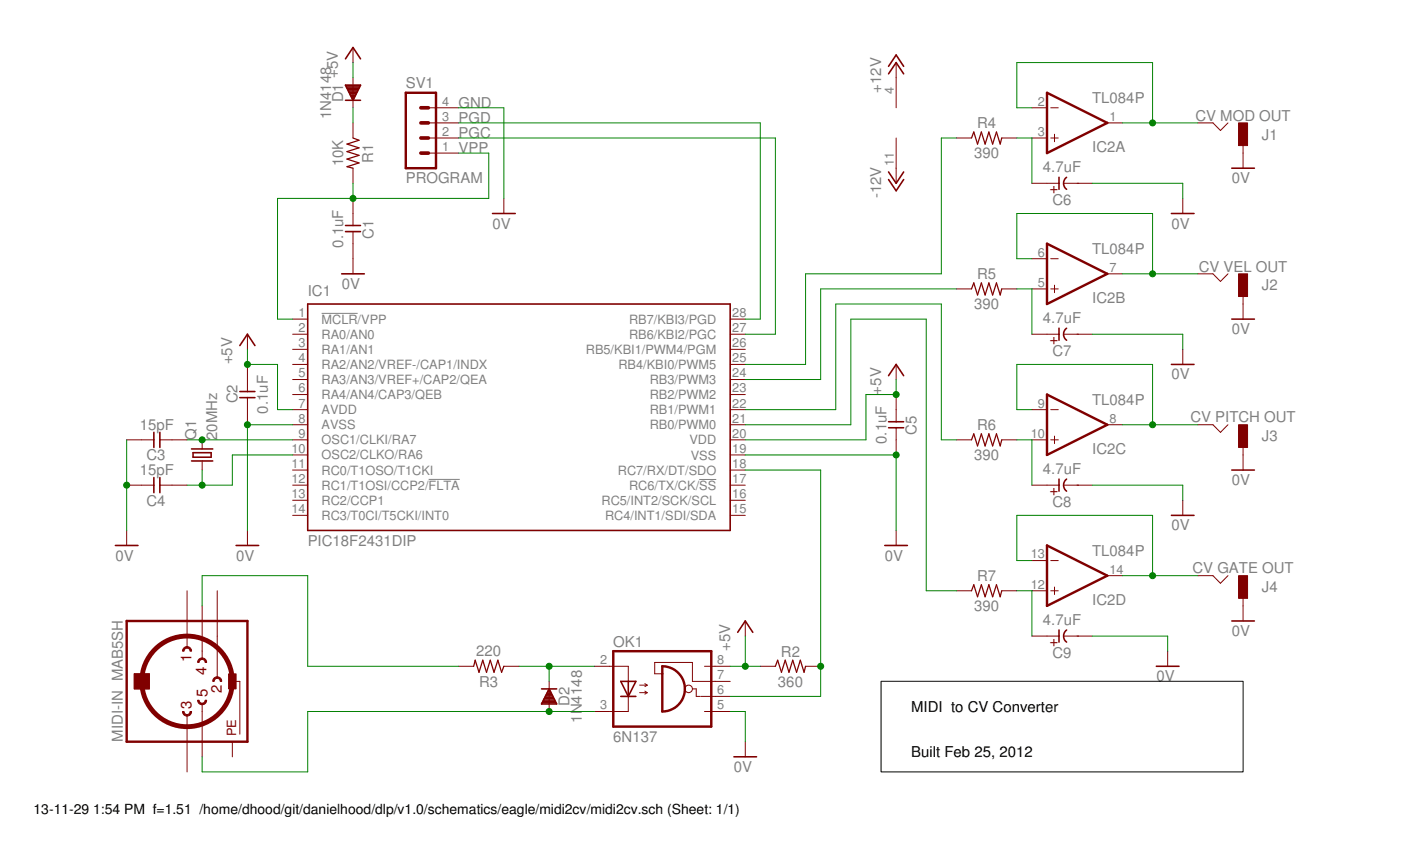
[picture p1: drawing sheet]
<svg xmlns="http://www.w3.org/2000/svg" width="356mm" height="216mm" viewBox="0 0 356 216" stroke-linecap="round" stroke-linejoin="round" font-family="sans-serif">
<path d="M81.6 79.5h9.2M108.8 121.6h7.9M177.5 121.6h4.3" fill="none" stroke="#808080" stroke-width=".25"/>
<g fill="none" stroke="#800000" stroke-width=".4">
<path d="M87.7 14.9l1.9-2.9 1.9 2.9M225.5 18.7l2-2.8 1.9 2.8M225.5 16.8l2-2.9 1.9 2.9M87.7 25.4h3.8M87.7 21.6h3.8l-1.9 3.8zM87.7 21.7h3.8M87.9 22.1h3.4M88.1 22.4h3M88.2 22.8h2.8M88.4 23.1h2.4M88.6 23.5h2M88.8 23.8h1.6"/>
<path d="M88.9 24.2h1.3M89.1 24.5h1M89.3 24.8h.6M89.5 25.2h.2M87.7 57.2h3.8M87.7 58.8h3.8M125 54.2h5.8M225.5 43.6l2 2.9 1.9-2.9M225.5 45.6l2 2.8 1.9-2.8M268.8 45v3M270.7 45a1.9 1.9 0 0 0 0 3M297.3 54.2h5.8"/>
<path d="M312.7 42.7h5.7M78.1 77.1h107.2v57.5h-107.2zM86.7 69.5h5.8M60.9 99.3h3.8M60.9 87.7l1.9-2.9 1.9 2.9M225.5 95.3l2-2.8 1.9 2.8M268.8 83.3v3M270.7 83.3a1.9 1.9 0 0 0 0 3M297.3 92.5h5.8M312.7 81h5.7M39.1 109.7v3.8M40.6 109.7v3.8"/>
<path d="M48.6 113.9h5.4M48.6 116.9h5.4M49 114.9h4.6v1.1h-4.6zM60.9 100.9h3.8M225.5 107h3.9M225.5 108.5h3.9M312.7 119.3h5.7M29.3 138.4h5.7M39.1 121.2v3.8M40.6 121.2v3.8M59.9 138.4h5.8M224.6 138.4h5.7"/>
<path d="M268.8 121.5v3.1M270.7 121.5a1.93 1.93 0 0 0 0 3.1M297.3 130.7h5.8M268.8 159.8v3.1M270.7 159.8a1.93 1.93 0 0 0 0 3.1M312.7 157.5h5.7M137.5 174.8h3.8M137.6 178.3h3.5M137.8 177.9h3.2M138 177.6h2.8M138.1 177.2h2.5M138.3 176.9h2.1"/>
<path d="M138.5 176.6h1.8M138.7 176.2h1.4M138.8 175.9h1.1M139 175.5h.7M139.2 175.2h.4M139.4 174.8h.1M139.4 174.8l1.9 3.8h-3.8zM157.6 172.9h3.8l-1.9 3.8zM157.6 176.7h3.8M159.5 172.9v3.8M187.2 160.4l2-2.9 1.9 2.9M293.5 169h5.8"/>
<path d="M186.3 192h5.7"/>
</g>
<g fill="none" stroke="#800000" stroke-width=".25">
<path d="M89.6 12v3.9M89.6 19.7v7.6M227.5 15.9v11.4M89.6 31.2v3.8M108.7 38.8h7.7M108.7 35h7.7M108.7 31.2h7.7M108.7 27.3h7.7M227.5 35v11.5M242.8 35h3.8M254.3 35h3.8M261.9 35h3.8"/>
<path d="M261.9 27.3h3.8M266.7 35h1.9M266.7 27.3h1.9M267.7 34.1v1.9M281.1 31.2h3.8M304 31.2h3.9l1.9 1.9 1.9-1.9M315.5 35v7.7M89.6 42.7v3.8M89.6 50.3v6.9M89.6 58.8v10.7M127.9 50.3v3.9M261.9 46.5h6.9"/>
<path d="M270 46.5h7.2M300.2 50.3v3.9M242.8 73.3h3.8M254.3 73.3h3.8M261.9 73.3h3.8M261.9 65.6h3.8M266.7 73.3h1.9M266.7 65.6h1.9M267.7 72.3v2M281.1 69.5h3.8M304 69.5h3.9l1.9 1.9 1.9-1.9M315.5 73.3v7.7"/>
<path d="M62.8 84.8v3.8M62.8 92.5v6.8M74.3 96.3h3.8M74.3 92.5h3.8M74.3 88.6h3.8M74.3 84.8h3.8M74.3 81h3.8M185.3 96.3h3.9M185.3 92.5h3.9M185.3 88.6h3.9M185.3 84.8h3.9M185.3 81h3.9"/>
<path d="M227.5 92.5v3.8M261.9 84.8h6.9M270 84.8h7.2M300.2 88.6v3.9M32.2 111.6h6.9M40.6 111.6h6.9M51.3 111.6v2.3M51.3 116.9v2.4M62.8 100.9v6.9M74.3 119.3h3.8M74.3 107.8h3.8M74.3 111.6h3.8"/>
<path d="M74.3 103.9h3.8M74.3 100.1h3.8M74.3 115.4h3.8M185.3 119.3h3.9M185.3 107.8h3.9M185.3 111.6h3.9M185.3 103.9h3.9M185.3 100.1h3.9M185.3 115.4h3.9M227.5 100.1v6.9M227.5 108.5v6.9M242.8 111.6h3.8"/>
<path d="M254.3 111.6h3.8M261.9 111.6h3.8M261.9 103.9h3.8M266.7 111.6h1.9M266.7 103.9h1.9M267.7 110.6v1.9M281.1 107.8h3.8M304 107.8h3.9l1.9 1.9 1.9-1.9M315.5 111.6v7.7M32.2 123.1h6.9M32.2 134.6v3.8M40.6 123.1h6.9"/>
<path d="M62.8 134.6v3.8M74.3 123.1h3.8M74.3 126.9h3.8M74.3 130.7h3.8M185.3 123.1h3.9M185.3 126.9h3.9M185.3 130.7h3.9M227.5 134.6v3.8M261.9 123.1h6.9M270 123.1h7.2M300.2 126.9v3.8M47.5 149.9v14.3"/>
<path d="M51.3 153.7v13.4M55.1 149.9v22M189.2 157.5v3.9M242.8 149.9h3.8M254.3 149.9h3.8M261.9 149.9h3.8M261.9 142.2h3.8M266.7 149.9h1.9M266.7 142.2h1.9M267.7 148.9v1.9M281.1 146h3.8M304 146h3.9l1.9 2 1.9-2"/>
<path d="M315.5 149.9v7.6M34.1 170.9h3.8v3.9h-3.8zM51.3 178.6v13.4M59 172.9h1.9v13.4M116.4 169h3.8M127.9 169h3.8M139.4 172.9v7.6M150.9 169h8.6v3.9M159.5 176.7v3.8h-8.6M162.3 173.8h2M162.3 175.7h2M163.7 173.4l.6 .4"/>
<path d="M163.7 175.3l.6 .4M164.3 173.8l-.6 .4M164.3 175.7l-.6 .4M168.1 170.9h-1.9v-2.8h9.5v4.8h9.6M175.7 174.8h1v1.9h1M177.9 176.7h7.4M178.8 169h6.5M193 169h3.8M204.5 169h3.8M261.9 161.4h6.9M270 161.4h7.2M296.4 165.2v3.8"/>
<path d="M47.5 181.5v14.3M59 188.2v3.8M178.8 180.5h6.5M189.2 188.2v3.8"/>
<circle cx="174.8" cy="174.8" r=".95"/>
</g>
<path d="M89.6 35l1.5 .6-3 1 3 .9-3 1 3 .9-3 1 3 .9-3 1 1.5 .4M246.6 35l.6-1.5 .9 3.1 1-3.1 .9 3.1 1-3.1 .9 3.1 1-3.1 1 3.1 .4-1.6M246.6 73.3l.6-1.5 .9 3 1-3 .9 3 1-3 .9 3 1-3 1 3 .4-1.5M246.6 111.6l.6-1.5 .9 3 1-3 .9 3 1-3 .9 3 1-3 1 3 .4-1.5M246.6 149.9l.6-1.5 .9 3 1-3 .9 3 1-3 .9 3 1-3 1 3 .4-1.5M120.2 169l.4-1.5 1 3.1 .9-3.1 1 3.1 .9-3.1 1 3.1 1-3.1 .9 3.1 .6-1.6M196.8 169l.6-1.5 1 3.1 .9-3.1 1 3.1 .9-3.1 1 3.1 .9-3.1 1 3.1 .4-1.6" fill="none" stroke="#800000" stroke-width=".32"/>
<path d="M103 23.5h7.7v19.2h-7.7zM265.7 23.5l15.4 7.7-15.4 7.6zM265.7 61.8l15.4 7.7-15.4 7.6zM265.7 100.1l15.4 7.7-15.4 7.6zM265.7 138.4l15.4 7.6-15.4 7.7zM32.2 157.5h30.6v30.7h-30.6zM155.7 165.2h24.8v19.1h-24.8zM168.1 169a5.7 5.7 0 0 1 5.7 5.8 5.7 5.7 0 0 1-5.7 5.7z" fill="none" stroke="#800000" stroke-width=".61"/>
<path d="M106.8 31.2h1.9M106.8 35h1.9M106.8 38.8h1.9M106.8 27.3h1.9" fill="none" stroke="#800000" stroke-width=".93"/>
<g fill="#800000" stroke="#800000" stroke-width=".25">
<path d="M51.3 178.4l.5-.1 .3-.6h.4a1.12 1.12 0 0 1-1.2 1.1z" fill-rule="evenodd"/>
<path d="M50.2 177.7h.3l.2 .4 .6 .3v.4a1.12 1.12 0 0 1-1.1-1.1z" fill-rule="evenodd"/>
<path d="M46.7 164.4l.8-.4v.4l-.5 .2-.3 .6h-.4z" fill-rule="evenodd"/>
<path d="M47.5 164a1.12 1.12 0 0 1 1.1 1.2h-.4l-.3-.6-.4-.2z" fill-rule="evenodd"/>
<path d="M47.5 181.3l.6-.3 .1-.5h.4a1.12 1.12 0 0 1-1.1 1.2z" fill-rule="evenodd"/>
<path d="M46.3 180.5h.4l.2 .5 .6 .3v.4a1.12 1.12 0 0 1-1.2-1.2z" fill-rule="evenodd"/>
<path d="M54.3 172l.8-.3v.4l-.6 .3-.1 .5h-.4z" fill-rule="evenodd"/>
<path d="M55.1 171.7a1.16 1.16 0 0 1 1.2 1.2h-.4l-.1-.5-.7-.3z" fill-rule="evenodd"/>
<path d="M50.5 167.3l.8-.4v.4l-.4 .1-.4 .7h-.3z" fill-rule="evenodd"/>
<path d="M51.3 166.9a1.12 1.12 0 0 1 1.2 1.2h-.4l-.3-.7-.5-.1z" fill-rule="evenodd"/>
</g>
<circle cx="47.5" cy="172.9" r="11.5" fill="none" stroke="#800000" stroke-width="1.2"/>
<g fill="#800000" stroke="#800000" stroke-width=".25">
<path d="M34.1 171h3.8v3.8h-3.8z"/>
<path d="M58 171h1.9v3.8h-1.9z"/>
<path d="M314.4 31.2h2.3v5.7h-2.3z"/>
<path d="M314.4 69.5h2.3v5.7h-2.3z"/>
<path d="M314.4 107.8h2.3v5.7h-2.3z"/>
<path d="M314.4 146h2.3v5.8h-2.3z"/>
</g>
<g fill="none" stroke="#008000" stroke-width=".25">
<path d="M89.6 15.9v3.8M89.6 27.3v3.9M116.4 35h80.4v49.8h-7.6M116.4 38.8h7.7v11.5h-53.7v30.7h3.9M116.4 31.2h76.6v49.8h-3.8M116.4 27.3h11.5v23M242.8 35h-3.9v34.5h-34.4v23h-15.3M258.1 35h3.8v11.5M261.9 27.3h-3.8v-11.4h34.4v15.3M284.9 31.2h19.1M89.6 46.5v3.8M277.2 46.5h23v3.8"/>
<path d="M242.8 73.3h-34.5v23h-19.1M258.1 73.3h3.8v11.5M261.9 65.6h-3.8v-11.4h34.4v15.3M284.9 69.5h19.1M62.8 88.6v3.9h7.6v11.4h3.9M227.5 96.3v3.8h-7.7v11.5h-30.6M277.2 84.8h23v3.8M32.2 111.6v23M47.5 111.6h26.8M51.3 119.3v3.8M74.3 107.8h-11.5v26.8M74.3 115.4h-15.3v7.7h-11.5"/>
<path d="M189.2 107.8h26.8v-26.8h19.1v68.9h7.7M189.2 115.4h38.3v19.2M189.2 103.9h22.9v-26.8h26.8v34.5h3.9M189.2 119.3h19.1v57.4h-23M258.1 111.6h3.8v11.5M261.9 103.9h-3.8v-11.4h34.4v15.3M284.9 107.8h19.1M277.2 123.1h23v3.8M51.3 153.7v-7.7h26.8v23h38.3M258.1 149.9h3.8v11.5M261.9 142.2h-3.8v-11.5h34.4v15.3M284.9 146h19.1"/>
<path d="M131.7 169h19.2M139.4 169v3.9M185.3 169h7.7M189.2 161.4v7.6M277.2 161.4h19.2v3.8M150.9 180.5h-72.8v15.3h-26.8v-3.8M185.3 180.5h3.9v7.7"/>
</g>
<g fill="#008000" stroke="#008000" stroke-width=".25">
<circle cx="62.8" cy="107.8" r=".76"/>
<circle cx="32.2" cy="123.1" r=".76"/>
<circle cx="227.5" cy="115.4" r=".76"/>
<circle cx="62.8" cy="92.5" r=".76"/>
<circle cx="227.5" cy="100.1" r=".76"/>
<circle cx="189.2" cy="169" r=".76"/>
<circle cx="89.6" cy="50.3" r=".76"/>
<circle cx="51.3" cy="111.6" r=".76"/>
<circle cx="51.3" cy="123.1" r=".76"/>
<circle cx="139.4" cy="180.5" r=".76"/>
<circle cx="139.4" cy="169" r=".76"/>
<circle cx="208.3" cy="169" r=".76"/>
<circle cx="292.5" cy="31.2" r=".76"/>
<circle cx="292.5" cy="69.5" r=".76"/>
<circle cx="292.5" cy="107.8" r=".76"/>
<circle cx="292.5" cy="146.1" r=".76"/>
</g>
<path d="M223.6 172.8h91.9v23h-91.9z" fill="none" stroke="#000" stroke-width=".25"/>
<g font-size="3.8" fill="#808080">
<text x="85.8" y="19.7" transform="rotate(-90 85.8 19.7)">+5V</text>
<text x="103" y="22.4">SV1</text>
<text x="223.6" y="23.5" transform="rotate(-90 223.6 23.5)">+12V</text>
<text x="87.1" y="26" transform="rotate(-90 87.1 26)">D1</text>
<text x="116.4" y="27.4">GND</text>
<text x="277.2" y="26.2">TL084P</text>
<text x="84" y="30.2" transform="rotate(-90 84 30.2)">1N4148</text>
<text x="116.4" y="31.2">PGD</text>
<text x="116.4" y="35">PGC</text>
<text x="248" y="32.6">R4</text>
<text x="303.4" y="30.6">CV MOD OUT</text>
<text x="320.3" y="35.4">J1</text>
<text x="94.7" y="41.3" transform="rotate(-90 94.7 41.3)">R1</text>
<text x="116.4" y="38.8">VPP</text>
<text x="247.2" y="40.2">390</text>
<text x="277.2" y="38.7">IC2A</text>
<text x="87.1" y="42.2" transform="rotate(-90 87.1 42.2)">10K</text>
<text x="103" y="46.5">PROGRAM</text>
<text x="264.7" y="43.6">4.7uF</text>
<text x="312.6" y="46.5">0V</text>
<text x="223.6" y="50.3" transform="rotate(-90 223.6 50.3)">-12V</text>
<text x="267.1" y="52.1">C6</text>
<text x="125" y="58">0V</text>
<text x="297.3" y="58">0V</text>
<text x="87.1" y="62.9" transform="rotate(-90 87.1 62.9)">0.1uF</text>
<text x="94.8" y="60.6" transform="rotate(-90 94.8 60.6)">C1</text>
<text x="277.2" y="64.5">TL084P</text>
<text x="248" y="70.8">R5</text>
<text x="304.3" y="68.9">CV VEL OUT</text>
<text x="78.1" y="75.2">IC1</text>
<text x="86.7" y="73.3">0V</text>
<text x="277.2" y="76.9">IC2B</text>
<text x="320.3" y="73.7">J2</text>
<text x="247.2" y="78.5">390</text>
<text x="264.7" y="81.9">4.7uF</text>
<text x="312.6" y="84.8">0V</text>
<text x="59" y="92.4" transform="rotate(-90 59 92.4)">+5V</text>
<text x="267.1" y="90.4">C7</text>
<text x="223.6" y="100.1" transform="rotate(-90 223.6 100.1)">+5V</text>
<text x="297.3" y="96.3">0V</text>
<text x="60.3" y="102.3" transform="rotate(-90 60.3 102.3)">C2</text>
<text x="68" y="105" transform="rotate(-90 68 105)">0.1uF</text>
<text x="277.2" y="102.8">TL084P</text>
<text x="302.2" y="107.2">CV PITCH OUT</text>
<text x="35.5" y="109.1">15pF</text>
<text x="49.8" y="111.6" transform="rotate(-90 49.8 111.6)">Q1</text>
<text x="55.1" y="111.6" transform="rotate(-90 55.1 111.6)">20MHz</text>
<text x="225" y="112.6" transform="rotate(-90 225 112.6)">0.1uF</text>
<text x="232.6" y="110.4" transform="rotate(-90 232.6 110.4)">C5</text>
<text x="248" y="109.1">R6</text>
<text x="320.3" y="112">J3</text>
<text x="37.2" y="116.8">C3</text>
<text x="247.2" y="116.8">390</text>
<text x="277.2" y="115.2">IC2C</text>
<text x="35.5" y="120.6">15pF</text>
<text x="264.7" y="120.2">4.7uF</text>
<text x="312.6" y="123.1">0V</text>
<text x="37.2" y="128.3">C4</text>
<text x="267.1" y="128.6">C8</text>
<text x="297.3" y="134.6">0V</text>
<text x="29.3" y="142.2">0V</text>
<text x="59.9" y="142.2">0V</text>
<text x="78.1" y="138.4">PIC18F2431DIP</text>
<text x="224.6" y="142.2">0V</text>
<text x="277.2" y="141.1">TL084P</text>
<text x="248" y="147.4">R7</text>
<text x="302.7" y="145.5">CV GATE OUT</text>
<text x="247.2" y="155">390</text>
<text x="277.2" y="153.5">IC2D</text>
<text x="320.3" y="150.3">J4</text>
<text x="264.7" y="158.5">4.7uF</text>
<text x="312.6" y="161.4">0V</text>
<text x="120.9" y="166.6">220</text>
<text x="155.7" y="164.2">OK1</text>
<text x="185.3" y="165.2" transform="rotate(-90 185.3 165.2)">+5V</text>
<text x="198.2" y="166.6">R2</text>
<text x="267.1" y="166.9">C9</text>
<text x="293.5" y="172.9">0V</text>
<text x="121.6" y="174.2">R3</text>
<text x="144.6" y="179.1" transform="rotate(-90 144.6 179.1)">D2</text>
<text x="197.5" y="174.2">360</text>
<text x="147.6" y="183.3" transform="rotate(-90 147.6 183.3)">1N4148</text>
<text x="31.2" y="188.2" transform="rotate(-90 31.2 188.2)">MIDI-IN MAB5SH</text>
<text x="155.7" y="188.2">6N137</text>
<text x="186.3" y="195.8">0V</text>
</g>
<g font-size="3.8" fill="#800000">
<text x="268.4" y="49.2" transform="rotate(-90 268.4 49.2)">+</text>
<text x="268.4" y="87.5" transform="rotate(-90 268.4 87.5)">+</text>
<text x="268.4" y="125.8" transform="rotate(-90 268.4 125.8)">+</text>
<text x="48.6" y="167.9" transform="rotate(-90 48.6 167.9)">1</text>
<text x="268.4" y="164.1" transform="rotate(-90 268.4 164.1)">+</text>
<text x="52.5" y="171.1" transform="rotate(-90 52.5 171.1)">4</text>
<text x="48.6" y="179.8" transform="rotate(-90 48.6 179.8)">3</text>
<text x="52.6" y="176.9" transform="rotate(-90 52.6 176.9)">5</text>
<text x="56.3" y="175.9" transform="rotate(-90 56.3 175.9)">2</text>
</g>
<g font-size="3.8">
<text x="231.3" y="180.5">MIDI to CV Converter</text>
<text x="231.3" y="192">Built Feb 25, 2012</text>
</g>
<g font-size="3.5">
<text x="8.5" y="206.4">13-11-29</text>
<text x="23.7" y="206.4">1:54 PM f=1.51 /home/dhood/git/danielhood/dlp/v1.0/schematics/eagle/midi2cv/midi2cv.sch (Sheet: 1/1)</text>
</g>
<g font-size="3.2" fill="#808080">
<text x="226.9" y="23.8" transform="rotate(-90 226.9 23.8)">4</text>
<text x="112.3" y="26.8">4</text>
<text x="263.4" y="26.8">2</text>
<text x="112.3" y="34.5">2</text>
<text x="112.3" y="30.6">3</text>
<text x="263.4" y="34.5">3</text>
<text x="281.6" y="30.6">1</text>
<text x="112.3" y="38.3">1</text>
<text x="226.9" y="42.1" transform="rotate(-90 226.9 42.1)">11</text>
<text x="263.4" y="65.1">6</text>
<text x="281.6" y="68.9">7</text>
<text x="263.4" y="72.8">5</text>
<text x="75.8" y="80.4">1</text>
<text x="81.6" y="82.1">MCLR/VPP</text>
<text x="159.7" y="82.1">RB7/KBI3/PGD</text>
<text x="185.9" y="80.4">28</text>
<text x="75.8" y="84.3">2</text>
<text x="75.8" y="88.1">3</text>
<text x="81.6" y="85.9">RA0/AN0</text>
<text x="81.6" y="89.8">RA1/AN1</text>
<text x="148.7" y="89.8">RB5/KBI1/PWM4/PGM</text>
<text x="159.7" y="85.9">RB6/KBI2/PGC</text>
<text x="185.9" y="88.1">26</text>
<text x="185.9" y="84.3">27</text>
<text x="75.8" y="91.9">4</text>
<text x="75.8" y="95.7">5</text>
<text x="81.6" y="93.6">RA2/AN2/VREF-/CAP1/INDX</text>
<text x="157" y="93.6">RB4/KBI0/PWM5</text>
<text x="185.9" y="95.7">24</text>
<text x="185.9" y="91.9">25</text>
<text x="75.8" y="99.6">6</text>
<text x="81.6" y="97.4">RA3/AN3/VREF+/CAP2/QEA</text>
<text x="81.6" y="101.3">RA4/AN4/CAP3/QEB</text>
<text x="164.9" y="101.3">RB2/PWM2</text>
<text x="164.9" y="97.4">RB3/PWM3</text>
<text x="185.9" y="99.6">23</text>
<text x="75.8" y="107.2">8</text>
<text x="75.8" y="103.4">7</text>
<text x="81.6" y="105.1">AVDD</text>
<text x="164.9" y="105.1">RB1/PWM1</text>
<text x="185.9" y="107.2">21</text>
<text x="185.9" y="103.4">22</text>
<text x="263.4" y="103.4">9</text>
<text x="281.6" y="107.2">8</text>
<text x="75.8" y="111.1">9</text>
<text x="81.6" y="108.9">AVSS</text>
<text x="81.6" y="112.7">OSC1/CLKI/RA7</text>
<text x="164.9" y="108.9">RB0/PWM0</text>
<text x="175" y="112.8">VDD</text>
<text x="185.9" y="111.1">20</text>
<text x="261.6" y="111.1">10</text>
<text x="74" y="114.9">10</text>
<text x="74" y="118.7">11</text>
<text x="81.6" y="116.6">OSC2/CLKO/RA6</text>
<text x="175.3" y="116.6">VSS</text>
<text x="185.9" y="118.7">18</text>
<text x="185.9" y="114.9">19</text>
<text x="74" y="122.5">12</text>
<text x="81.6" y="120.4">RC0/T1OSO/T1CKI</text>
<text x="81.6" y="124.2">RC1/T1OSI/CCP2/FLTA</text>
<text x="156.8" y="120.4">RC7/RX/DT/SDO</text>
<text x="159.7" y="124.2">RC6/TX/CK/SS</text>
<text x="185.9" y="122.5">17</text>
<text x="74" y="126.4">13</text>
<text x="74" y="130.2">14</text>
<text x="81.6" y="128.1">RC2/CCP1</text>
<text x="81.6" y="131.9">RC3/T0CI/T5CKI/INT0</text>
<text x="152.7" y="128.1">RC5/INT2/SCK/SCL</text>
<text x="153.6" y="131.9">RC4/INT1/SDI/SDA</text>
<text x="185.9" y="130.2">15</text>
<text x="185.9" y="126.4">16</text>
<text x="261.6" y="141.7">13</text>
<text x="261.6" y="149.3">12</text>
<text x="281.6" y="145.5">14</text>
<text x="152.4" y="168.5">2</text>
<text x="182" y="168.5">8</text>
<text x="182" y="172.3">7</text>
<text x="152.4" y="180">3</text>
<text x="182" y="176.2">6</text>
<text x="182" y="180">5</text>
</g>
<text font-size="3.2" fill="#800000" x="59.9" y="186.8" transform="rotate(-90 59.9 186.8)">PE</text>
</svg>
